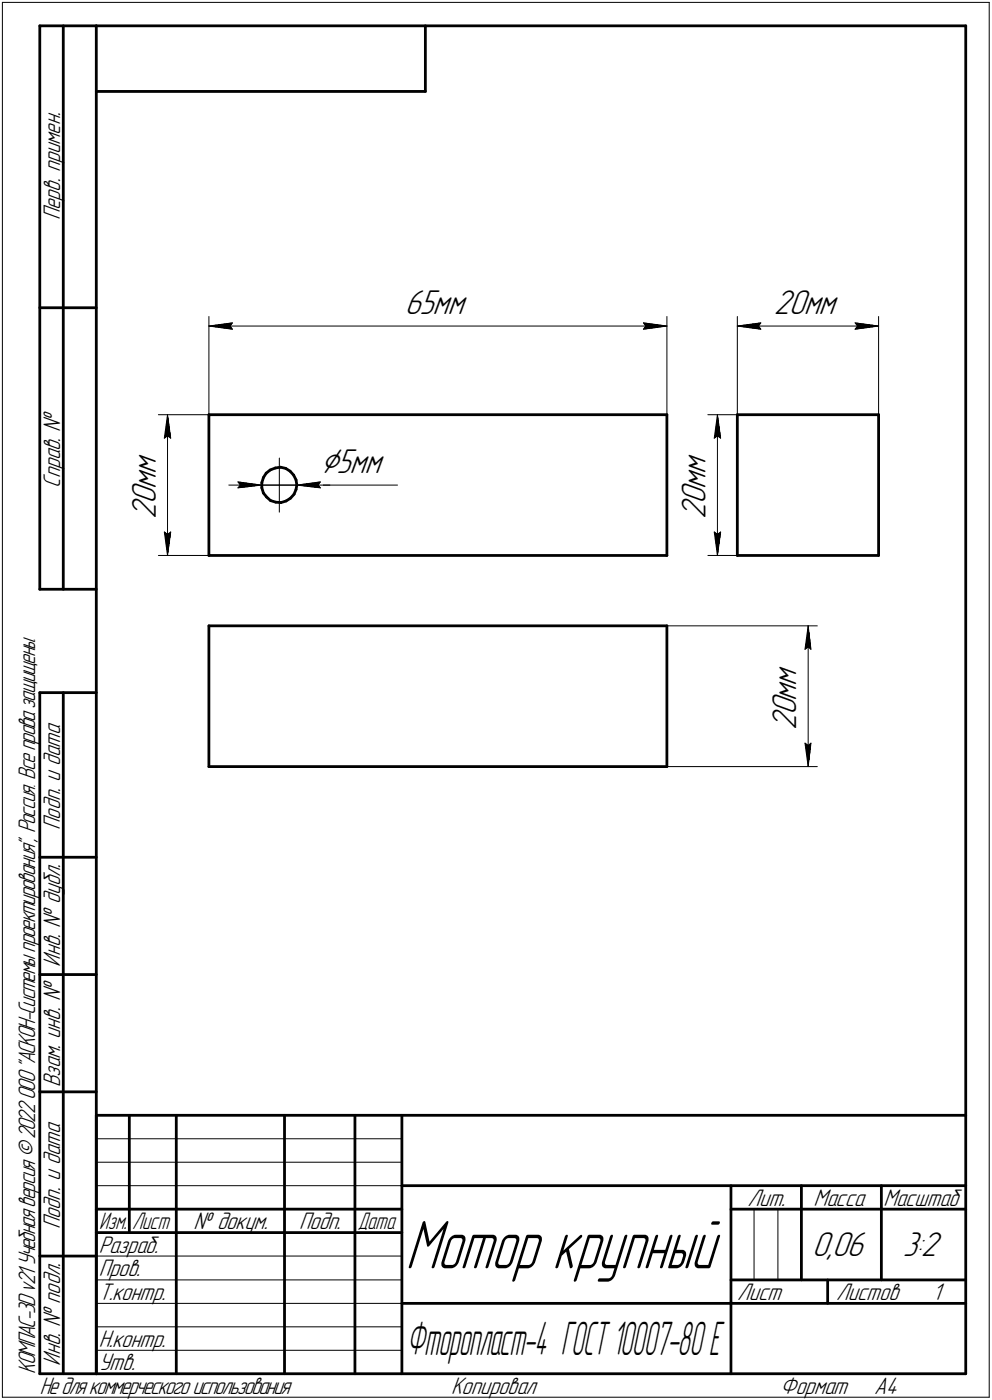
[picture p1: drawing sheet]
<svg xmlns="http://www.w3.org/2000/svg" width="211mm" height="298mm" viewBox="0 0 211 298" stroke-linecap="round" stroke-linejoin="round" font-family="sans-serif">
<g fill="none" stroke="#000" stroke-width=".59">
<path d="M8.5 5.5v120zM8.5 5.5h12zM13.5 5.5v120zM20.5 5.5v287zM20.5 5.5h185zM20.5 19.5h70zM90.5 5.5v14zM205.5 5.5v287zM8.5 65.5h12zM44.4 88.3v30zM44.4 88.3h97.5zM58.6 99.7l1.1-.2z"/>
<path d="M59.7 99.5l1.1 .2zM60.8 99.7l.9 .6zM141.9 88.3v30zM156.9 88.3h30zM156.9 88.3v30zM186.9 88.3v30zM44.4 118.3h97.5zM55.7 102.8v1.1zM55.7 103.9l.3 1.1zM56 101.7l-.3 1.1zM56 105l.7 .8zM56.6 100.8l.9-.7z"/>
<path d="M56.6 100.8l-.6 .9zM56.7 105.8l.9 .8zM57.5 100.1l1.1-.4zM57.6 106.6l1.1 .3zM58.7 106.9l1.1 .1zM59.8 107l1.1-.3zM60.9 106.7l.9-.6zM61.7 100.3l.8 .9zM62.5 101.2l.5 1zM62.6 105.2l-.8 .9zM63 102.2l.2 1.1zM63 104.2l-.4 1z"/>
<path d="M63.2 103.3l-.2 .9zM156.9 118.3h30zM8.5 125.5h12zM44.4 133.3v29.9zM44.4 133.3h97.5zM141.9 133.3v29.9zM8.5 147.5v145zM8.5 147.5h12zM13.5 147.5v145zM44.4 163.2h97.5zM8.5 182.5h12zM8.5 207.5h12z"/>
<path d="M8.5 232.5h12zM20.5 237.5h185zM20.5 237.5v55zM27.5 237.5v25zM37.5 237.5v55zM60.5 237.5v55zM75.5 237.5v55zM85.5 237.5v55zM20.5 257.5h65zM85.5 252.5h120zM155.5 252.5v40zM155.5 257.5h15z"/>
<path d="M170.5 252.5v20zM170.5 257.5h35zM187.5 252.5v20zM8.5 267.5h12zM20.5 262.5h65zM85.5 277.5h70zM155.5 277.5h50zM155.5 272.5h50zM176.1 272.5v5zM8.5 292.5h12zM20.5 292.5h185z"/>
</g>
<g fill="none" stroke="#000" stroke-width=".21">
<path d="M.5 .5v297zM.5 .5h210zM210.5 .5v297zM44.4 67.4v20.9zM44.4 69.4l5-.7zM44.4 69.4l5 .7zM44.4 69.4h97.5zM48.9 69.4l.5 .7zM49.4 68.7l-.5 .7zM136.9 70.1l5-.7zM136.9 68.7l.5 .7zM136.9 68.7l5 .7z"/>
<path d="M137.4 69.4l-.5 .7zM141.9 67.4v20.9zM156.9 67.4v20.9zM156.9 69.4l5-.7zM156.9 69.4l5 .7zM156.9 69.4h30zM161.4 69.4l.5 .7zM161.9 68.7l-.5 .7zM181.9 70.1l5-.7zM181.9 68.7l.6 .7zM181.9 68.7l5 .7zM182.5 69.4l-.6 .7z"/>
<path d="M186.9 67.4v20.9zM33.7 88.3h10.7zM35 93.3l.6-.5zM35.6 88.3l.7 5zM35.6 92.8l.7 .5zM35.6 88.3l-.6 5zM35.6 88.3v30zM59.4 97.5v5.8zM150.6 88.3h6.3zM152 93.3l.7-.5zM152.7 88.3l.6 5zM152.7 92.8l.6 .5z"/>
<path d="M152.7 88.3l-.7 5zM152.7 88.3v30zM33.7 118.3h10.7zM35 113.3l.6 5zM35 113.3l.6 .5zM35.6 113.8l.7-.5zM36.3 113.3l-.7 5zM48.7 103.3h6.9zM50.6 102.6l5 .7zM50.6 102.6l.5 .7zM50.6 103.9l5-.6zM51.1 103.3l-.5 .6z"/>
<path d="M53.7 103.3h5.7zM55.6 103.3h7.6zM59.4 103.3h5.8zM59.4 103.3v5.8zM63.2 103.3h21.4zM63.2 103.3l5 .6zM63.2 103.3l5-.7zM63.2 103.3h7zM67.6 103.3l.6 .6zM68.2 102.6l-.6 .7zM150.6 118.3h6.3zM152 113.3l.7 5z"/>
<path d="M152 113.3l.7 .5zM152.7 113.8l.6-.5zM153.3 113.3l-.6 5zM141.9 133.3h32zM171.3 138.3l.7-.5zM172 133.3l.6 5zM172 137.8l.6 .5zM172 133.3l-.7 5zM172 133.3v29.9zM171.3 158.2l.7 5zM171.3 158.2l.7 .5zM172 158.7l.6-.5z"/>
<path d="M172.6 158.2l-.6 5zM141.9 163.2h32zM20.5 247.5h65zM20.5 252.5h65zM20.5 242.5h65zM160.4 257.5v15zM165.5 257.5v15zM20.5 267.5h65zM20.5 272.5h65zM20.5 277.5h65zM.5 297.5h210zM20.5 282.5h65z"/>
<path d="M20.5 287.5h65z"/>
</g>
<g fill="#fff" stroke="#fff" stroke-width=".21">
<path d="M86.1 61.3h14.1zM86.1 61.4h14.1zM86.1 61.5h14.1zM86.1 61.6h14.1zM86.1 61.6h14.1zM86.1 61.7h14.1zM86.1 61.8h14.1zM86.1 61.9h14.1zM86.1 62h14.1zM86.1 62.1h14.1zM86.1 62.1h14.1zM86.1 62.2h14.1zM86.1 62.3h14.1zM86.1 62.4h14.1zM86.1 62.5h14.1zM86.1 62.6h14.1zM86.1 62.7h14.1zM86.1 62.7h14.1zM86.1 62.8h14.1zM86.1 62.9h14.1zM86.1 63h14.1zM86.1 63.1h14.1zM86.1 63.2h14.1zM86.1 63.2h14.1zM86.1 63.3h14.1zM86.1 63.4h14.1zM86.1 63.5h14.1zM86.1 63.6h14.1zM86.1 63.7h14.1zM86.1 63.8h14.1zM86.1 63.8h14.1zM86.1 63.9h14.1zM86.1 64h14.1zM86.1 64.1h14.1zM86.1 64.2h14.1zM86.1 64.3h14.1zM86.1 64.3h14.1zM86.1 64.4h14.1zM86.1 64.5h14.1zM86.1 64.6h14.1zM86.1 64.7h14.1zM86.1 64.8h14.1zM86.1 64.9h14.1zM86.1 64.9h14.1zM86.1 65h14.1zM86.1 65.1h14.1zM86.1 65.2h14.1zM86.1 65.3h14.1zM86.1 65.4h14.1zM86.1 65.4h14.1zM86.1 65.5h14.1zM86.1 65.6h14.1zM86.1 65.7h14.1zM86.1 65.8h14.1zM86.1 65.9h14.1zM86.1 66h14.1zM86.1 66h14.1zM86.1 66.1h14.1zM86.1 66.2h14.1zM86.1 66.3h14.1zM86.1 66.4h14.1zM86.1 66.5h14.1zM86.1 66.5h14.1zM86.1 66.6h14.1zM86.1 66.7h14.1zM86.1 66.8h14.1zM86.1 66.9h14.1zM86.1 67h14.1zM86.1 67.1h14.1zM86.1 67.1h14.1zM86.1 67.2h14.1zM86.1 67.3h14.1zM86.1 67.4h14.1zM86.1 67.5h14.1zM86.1 67.6h14.1zM86.1 67.6h14.1zM86.1 67.7h14.1zM86.1 67.8h14.1zM86.1 67.9h14.1zM86.1 68h14.1zM86.1 68.1h14.1zM86.1 68.2h14.1zM86.1 68.2h14.1zM86.1 68.3h14.1z"/>
<path d="M49.4 68.2h.6zM48.8 68.3h1.2zM48.1 68.4h1.9zM47.5 68.5h2.5zM46.9 68.6h3.1zM46.2 68.7h3.8zM46.1 68.7h3.9zM45.9 68.8h4.1zM45.6 68.9h4.4zM45.5 69h4.5zM45.3 69.1h4.7zM45 69.2h5zM44.9 69.3h5.1zM44.7 69.3h5.3zM44.4 69.4h5.6zM44.7 69.5h5.3zM45 69.6h5zM45.1 69.7h4.9zM45.4 69.8h4.6zM45.6 69.8h4.4zM45.8 69.9h4.2zM46.1 70h3.9zM46.2 70.1h3.8zM46.9 70.2h3.1zM47.5 70.3h2.5zM48.1 70.4h1.9zM48.8 70.4h1.2zM49.4 70.5h.6z"/>
<path d="M136.4 68.2h.7zM136.4 68.3h1.3zM136.4 68.4h1.9zM136.4 68.5h2.5zM136.4 68.6h3.1zM136.4 68.7h3.7zM136.4 68.7h4zM136.4 68.8h4.1zM136.4 68.9h4.3zM136.4 69h4.6zM136.4 69.1h4.7zM136.4 69.2h4.9zM136.4 69.3h5.2zM136.4 69.3h5.3zM136.4 69.4h5.5zM136.4 69.5h5.3zM136.4 69.6h5.1zM136.4 69.7h4.9zM136.4 69.8h4.7zM136.4 69.8h4.4zM136.4 69.9h4.2zM136.4 70h4zM136.4 70.1h3.7zM136.4 70.2h3.1zM136.4 70.3h2.5zM136.4 70.4h1.9zM136.4 70.4h1.3zM136.4 70.5h.7z"/>
<path d="M27.5 96h7.1zM27.5 96.1h7.1zM27.5 96.2h7.1zM27.5 96.3h7.1zM27.5 96.4h7.1zM27.5 96.4h7.1zM27.5 96.5h7.1zM27.5 96.6h7.1zM27.5 96.7h7.1zM27.5 96.8h7.1zM27.5 96.9h7.1zM27.5 96.9h7.1zM27.5 97h7.1zM27.5 97.1h7.1zM27.5 97.2h7.1zM27.5 97.3h7.1zM27.5 97.4h7.1zM27.5 97.5h7.1zM27.5 97.5h7.1zM27.5 97.6h7.1zM27.5 97.7h7.1zM27.5 97.8h7.1zM27.5 97.9h7.1zM27.5 98h7.1zM27.5 98h7.1zM27.5 98.1h7.1zM27.5 98.2h7.1zM27.5 98.3h7.1zM27.5 98.4h7.1zM27.5 98.5h7.1zM27.5 98.6h7.1zM27.5 98.6h7.1zM27.5 98.7h7.1zM27.5 98.8h7.1zM27.5 98.9h7.1zM27.5 99h7.1zM27.5 99.1h7.1zM27.5 99.1h7.1zM27.5 99.2h7.1zM27.5 99.3h7.1zM27.5 99.4h7.1zM27.5 99.5h7.1zM27.5 99.6h7.1zM27.5 99.7h7.1zM27.5 99.7h7.1zM27.5 99.8h7.1zM27.5 99.9h7.1zM27.5 100h7.1zM27.5 100.1h7.1zM27.5 100.2h7.1zM27.5 100.2h7.1zM27.5 100.3h7.1zM27.5 100.4h7.1zM27.5 100.5h7.1zM27.5 100.6h7.1zM27.5 100.7h7.1zM27.5 100.8h7.1zM27.5 100.8h7.1zM27.5 100.9h7.1zM27.5 101h7.1zM27.5 101.1h7.1zM27.5 101.2h7.1zM27.5 101.3h7.1zM27.5 101.3h7.1zM27.5 101.4h7.1zM27.5 101.5h7.1zM27.5 101.6h7.1zM27.5 101.7h7.1zM27.5 101.8h7.1zM27.5 101.9h7.1zM27.5 101.9h7.1zM27.5 102h7.1zM27.5 102.1h7.1zM27.5 102.2h7.1zM27.5 102.3h7.1zM27.5 102.4h7.1zM27.5 102.4h7.1zM27.5 102.5h7.1zM27.5 102.6h7.1zM27.5 102.7h7.1zM27.5 102.8h7.1zM27.5 102.9h7.1zM27.5 103h7.1zM27.5 103h7.1zM27.5 103.1h7.1zM27.5 103.2h7.1zM27.5 103.3h7.1zM27.5 103.4h7.1zM27.5 103.5h7.1zM27.5 103.5h7.1zM27.5 103.6h7.1zM27.5 103.7h7.1zM27.5 103.8h7.1zM27.5 103.9h7.1zM27.5 104h7.1zM27.5 104.1h7.1zM27.5 104.1h7.1zM27.5 104.2h7.1zM27.5 104.3h7.1zM27.5 104.4h7.1zM27.5 104.5h7.1zM27.5 104.6h7.1zM27.5 104.6h7.1zM27.5 104.7h7.1zM27.5 104.8h7.1zM27.5 104.9h7.1zM27.5 105h7.1zM27.5 105.1h7.1zM27.5 105.2h7.1zM27.5 105.2h7.1zM27.5 105.3h7.1zM27.5 105.4h7.1zM27.5 105.5h7.1zM27.5 105.6h7.1zM27.5 105.7h7.1zM27.5 105.7h7.1zM27.5 105.8h7.1zM27.5 105.9h7.1zM27.5 106h7.1zM27.5 106.1h7.1zM27.5 106.2h7.1zM27.5 106.3h7.1zM27.5 106.3h7.1zM27.5 106.4h7.1zM27.5 106.5h7.1zM27.5 106.6h7.1zM27.5 106.7h7.1zM27.5 106.8h7.1zM27.5 106.8h7.1zM27.5 106.9h7.1zM27.5 107h7.1zM27.5 107.1h7.1zM27.5 107.2h7.1zM27.5 107.3h7.1zM27.5 107.4h7.1zM27.5 107.4h7.1zM27.5 107.5h7.1zM27.5 107.6h7.1zM27.5 107.7h7.1zM27.5 107.8h7.1zM27.5 107.9h7.1zM27.5 107.9h7.1zM27.5 108h7.1zM27.5 108.1h7.1zM27.5 108.2h7.1zM27.5 108.3h7.1zM27.5 108.4h7.1zM27.5 108.5h7.1zM27.5 108.5h7.1zM27.5 108.6h7.1zM27.5 108.7h7.1zM27.5 108.8h7.1zM27.5 108.9h7.1zM27.5 109h7.1zM27.5 109.1h7.1zM27.5 109.1h7.1zM27.5 109.2h7.1zM27.5 109.3h7.1zM27.5 109.4h7.1zM27.5 109.5h7.1zM27.5 109.6h7.1zM27.5 109.6h7.1zM27.5 109.7h7.1zM27.5 109.8h7.1zM27.5 109.9h7.1zM27.5 110h7.1zM27.5 110.1h7.1zM27.5 110.2h7.1zM27.5 110.2h7.1zM27.5 110.3h7.1zM27.5 110.4h7.1z"/>
<path d="M34.5 112.8h2.4zM34.5 112.9h2.4zM34.5 112.9h2.4zM34.5 113h2.4zM34.5 113.1h2.4zM34.5 113.2h2.4zM34.5 113.3h2.4zM34.5 113.4h2.4zM34.5 113.5h2.3zM34.6 113.5h2.2zM34.6 113.6h2.2zM34.6 113.7h2.2zM34.6 113.8h2.2zM34.6 113.9h2.2zM34.6 114h2.2zM34.6 114h2.1zM34.6 114.1h2.1zM34.6 114.2h2.1zM34.7 114.3h2zM34.7 114.4h2zM34.7 114.5h2zM34.7 114.6h2zM34.7 114.6h2zM34.7 114.7h2zM34.7 114.8h2zM34.7 114.9h2zM34.7 115h2zM34.8 115.1h1.9zM34.8 115.1h1.9zM34.8 115.2h1.9zM34.8 115.3h1.8zM34.8 115.4h1.8zM34.8 115.5h1.8zM34.8 115.6h1.8zM34.8 115.7h1.8zM34.8 115.7h1.8zM34.9 115.8h1.7zM34.9 115.9h1.6zM34.9 116h1.6zM34.9 116.1h1.6zM34.9 116.2h1.6zM34.9 116.2h1.6zM34.9 116.3h1.6zM34.9 116.4h1.6zM34.9 116.5h1.5zM35 116.6h1.4zM35 116.7h1.4zM35.1 116.8h1.2zM35.1 116.8h1.2zM35.1 116.9h1.1zM35.1 117h1.1zM35.1 117.1h1.1zM35.2 117.2h1zM35.2 117.3h1zM35.3 117.3h.8zM35.3 117.4h.8zM35.4 117.5h.6zM35.4 117.6h.6zM35.4 117.7h.5zM35.5 117.8h.4zM35.5 117.9h.4zM35.6 117.9h.2zM35.6 118h.2z"/>
<path d="M35.6 88.6h.2zM35.6 88.6h.2zM35.5 88.7h.4zM35.5 88.8h.4zM35.4 88.9h.5zM35.4 89h.6zM35.4 89.1h.6zM35.3 89.2h.8zM35.3 89.2h.8zM35.2 89.3h1zM35.2 89.4h1zM35.1 89.5h1.1zM35.1 89.6h1.1zM35.1 89.7h1.1zM35.1 89.7h1.2zM35.1 89.8h1.2zM35 89.9h1.4zM35 90h1.4zM34.9 90.1h1.5zM34.9 90.2h1.6zM34.9 90.3h1.6zM34.9 90.3h1.6zM34.9 90.4h1.6zM34.9 90.5h1.6zM34.9 90.6h1.6zM34.9 90.7h1.6zM34.9 90.8h1.7zM34.8 90.8h1.8zM34.8 90.9h1.8zM34.8 91h1.8zM34.8 91.1h1.8zM34.8 91.2h1.8zM34.8 91.3h1.8zM34.8 91.4h1.9zM34.8 91.4h1.9zM34.8 91.5h1.9zM34.7 91.6h2zM34.7 91.7h2zM34.7 91.8h2zM34.7 91.9h2zM34.7 91.9h2zM34.7 92h2zM34.7 92.1h2zM34.7 92.2h2zM34.6 92.3h2.1zM34.6 92.4h2.1zM34.6 92.5h2.1zM34.6 92.5h2.2zM34.6 92.6h2.2zM34.6 92.7h2.2zM34.6 92.8h2.2zM34.6 92.9h2.2zM34.6 93h2.2zM34.5 93h2.3zM34.5 93.1h2.4zM34.5 93.2h2.4zM34.5 93.3h2.4zM34.5 93.4h2.4zM34.5 93.5h2.4zM34.5 93.6h2.4zM34.5 93.6h2.4z"/>
<path d="M50.2 102.1h.7zM50.2 102.2h1.3zM50.2 102.3h1.9zM50.2 102.4h2.5zM50.2 102.4h3.1zM50.2 102.5h3.6zM50.2 102.6h3.9zM50.2 102.7h4.1zM50.2 102.8h4.2zM50.2 102.9h4.5zM50.2 103h4.7zM50.2 103h4.8zM50.2 103.1h5.1zM50.2 103.2h5.3zM50.2 103.3h5.4zM50.2 103.4h5.3zM50.2 103.5h5zM50.2 103.5h4.8zM50.2 103.6h4.6zM50.2 103.7h4.3zM50.2 103.8h4.2zM50.2 103.9h3.9zM50.2 104h3.6zM50.2 104.1h3.1zM50.2 104.1h2.5zM50.2 104.2h1.9zM50.2 104.3h1.3zM50.2 104.4h.7z"/>
<path d="M68.1 102.1h.6zM67.5 102.2h1.2zM66.8 102.3h1.9zM66.2 102.4h2.5zM65.6 102.4h3.1zM64.9 102.5h3.8zM64.8 102.6h3.9zM64.6 102.7h4.1zM64.3 102.8h4.4zM64.2 102.9h4.5zM64 103h4.7zM63.8 103h4.9zM63.6 103.1h5.1zM63.4 103.2h5.3zM63.2 103.3h5.5zM63.4 103.4h5.3zM63.7 103.5h5zM63.8 103.5h4.9zM64.1 103.6h4.6zM64.3 103.7h4.4zM64.5 103.8h4.2zM64.8 103.9h3.9zM64.9 104h3.8zM65.6 104.1h3.1zM66.2 104.1h2.5zM66.8 104.2h1.9zM67.5 104.3h1.2zM68.1 104.4h.6z"/>
<path d="M68.2 95h14.3zM68.2 95.1h14.3zM68.2 95.2h14.3zM68.2 95.2h14.3zM68.2 95.3h14.3zM68.2 95.4h14.3zM68.2 95.5h14.3zM68.2 95.6h14.3zM68.2 95.7h14.3zM68.2 95.8h14.3zM68.2 95.8h14.3zM68.2 95.9h14.3zM68.2 96h14.3zM68.2 96.1h14.3zM68.2 96.2h14.3zM68.2 96.3h14.3zM68.2 96.4h14.3zM68.2 96.4h14.3zM68.2 96.5h14.3zM68.2 96.6h14.3zM68.2 96.7h14.3zM68.2 96.8h14.3zM68.2 96.9h14.3zM68.2 96.9h14.3zM68.2 97h14.3zM68.2 97.1h14.3zM68.2 97.2h14.3zM68.2 97.3h14.3zM68.2 97.4h14.3zM68.2 97.5h14.3zM68.2 97.5h14.3zM68.2 97.6h14.3zM68.2 97.7h14.3zM68.2 97.8h14.3zM68.2 97.9h14.3zM68.2 98h14.3zM68.2 98h14.3zM68.2 98.1h14.3zM68.2 98.2h14.3zM68.2 98.3h14.3zM68.2 98.4h14.3zM68.2 98.5h14.3zM68.2 98.6h14.3zM68.2 98.6h14.3zM68.2 98.7h14.3zM68.2 98.8h14.3zM68.2 98.9h14.3zM68.2 99h14.3zM68.2 99.1h14.3zM68.2 99.1h14.3zM68.2 99.2h14.3zM68.2 99.3h14.3zM68.2 99.4h14.3zM68.2 99.5h14.3zM68.2 99.6h14.3zM68.2 99.7h14.3zM68.2 99.7h14.3zM68.2 99.8h14.3zM68.2 99.9h14.3zM68.2 100h14.3zM68.2 100.1h14.3zM68.2 100.2h14.3zM68.2 100.2h14.3zM68.2 100.3h14.3zM68.2 100.4h14.3zM68.2 100.5h14.3zM68.2 100.6h14.3zM68.2 100.7h14.3zM68.2 100.8h14.3zM68.2 100.8h14.3zM68.2 100.9h14.3zM68.2 101h14.3zM68.2 101.1h14.3zM68.2 101.2h14.3zM68.2 101.3h14.3zM68.2 101.3h14.3zM68.2 101.4h14.3zM68.2 101.5h14.3zM68.2 101.6h14.3zM68.2 101.7h14.3zM68.2 101.8h14.3zM68.2 101.9h14.3zM68.2 101.9h14.3zM68.2 102h14.3zM68.2 102.1h14.3zM68.2 102.2h14.3z"/>
<path d="M163.7 141h7.2zM163.7 141.1h7.2zM163.7 141.1h7.2zM163.7 141.2h7.2zM163.7 141.3h7.2zM163.7 141.4h7.2zM163.7 141.5h7.2zM163.7 141.6h7.2zM163.7 141.6h7.2zM163.7 141.7h7.2zM163.7 141.8h7.2zM163.7 141.9h7.2zM163.7 142h7.2zM163.7 142.1h7.2zM163.7 142.2h7.2zM163.7 142.2h7.2zM163.7 142.3h7.2zM163.7 142.4h7.2zM163.7 142.5h7.2zM163.7 142.6h7.2zM163.7 142.7h7.2zM163.7 142.7h7.2zM163.7 142.8h7.2zM163.7 142.9h7.2zM163.7 143h7.2zM163.7 143.1h7.2zM163.7 143.2h7.2zM163.7 143.3h7.2zM163.7 143.3h7.2zM163.7 143.4h7.2zM163.7 143.5h7.2zM163.7 143.6h7.2zM163.7 143.7h7.2zM163.7 143.8h7.2zM163.7 143.8h7.2zM163.7 143.9h7.2zM163.7 144h7.2zM163.7 144.1h7.2zM163.7 144.2h7.2zM163.7 144.3h7.2zM163.7 144.4h7.2zM163.7 144.4h7.2zM163.7 144.5h7.2zM163.7 144.6h7.2zM163.7 144.7h7.2zM163.7 144.8h7.2zM163.7 144.9h7.2zM163.7 144.9h7.2zM163.7 145h7.2zM163.7 145.1h7.2zM163.7 145.2h7.2zM163.7 145.3h7.2zM163.7 145.4h7.2zM163.7 145.5h7.2zM163.7 145.5h7.2zM163.7 145.6h7.2zM163.7 145.7h7.2zM163.7 145.8h7.2zM163.7 145.9h7.2zM163.7 146h7.2zM163.7 146h7.2zM163.7 146.1h7.2zM163.7 146.2h7.2zM163.7 146.3h7.2zM163.7 146.4h7.2zM163.7 146.5h7.2zM163.7 146.6h7.2zM163.7 146.6h7.2zM163.7 146.7h7.2zM163.7 146.8h7.2zM163.7 146.9h7.2zM163.7 147h7.2zM163.7 147.1h7.2zM163.7 147.2h7.2zM163.7 147.2h7.2zM163.7 147.3h7.2zM163.7 147.4h7.2zM163.7 147.5h7.2zM163.7 147.6h7.2zM163.7 147.7h7.2zM163.7 147.7h7.2zM163.7 147.8h7.2zM163.7 147.9h7.2zM163.7 148h7.2zM163.7 148.1h7.2zM163.7 148.2h7.2zM163.7 148.3h7.2zM163.7 148.3h7.2zM163.7 148.4h7.2zM163.7 148.5h7.2zM163.7 148.6h7.2zM163.7 148.7h7.2zM163.7 148.8h7.2zM163.7 148.8h7.2zM163.7 148.9h7.2zM163.7 149h7.2zM163.7 149.1h7.2zM163.7 149.2h7.2zM163.7 149.3h7.2zM163.7 149.4h7.2zM163.7 149.4h7.2zM163.7 149.5h7.2zM163.7 149.6h7.2zM163.7 149.7h7.2zM163.7 149.8h7.2zM163.7 149.9h7.2zM163.7 149.9h7.2zM163.7 150h7.2zM163.7 150.1h7.2zM163.7 150.2h7.2zM163.7 150.3h7.2zM163.7 150.4h7.2zM163.7 150.5h7.2zM163.7 150.5h7.2zM163.7 150.6h7.2zM163.7 150.7h7.2zM163.7 150.8h7.2zM163.7 150.9h7.2zM163.7 151h7.2zM163.7 151h7.2zM163.7 151.1h7.2zM163.7 151.2h7.2zM163.7 151.3h7.2zM163.7 151.4h7.2zM163.7 151.5h7.2zM163.7 151.6h7.2zM163.7 151.6h7.2zM163.7 151.7h7.2zM163.7 151.8h7.2zM163.7 151.9h7.2zM163.7 152h7.2zM163.7 152.1h7.2zM163.7 152.1h7.2zM163.7 152.2h7.2zM163.7 152.3h7.2zM163.7 152.4h7.2zM163.7 152.5h7.2zM163.7 152.6h7.2zM163.7 152.7h7.2zM163.7 152.7h7.2zM163.7 152.8h7.2zM163.7 152.9h7.2zM163.7 153h7.2zM163.7 153.1h7.2zM163.7 153.2h7.2zM163.7 153.2h7.2zM163.7 153.3h7.2zM163.7 153.4h7.2zM163.7 153.5h7.2zM163.7 153.6h7.2zM163.7 153.7h7.2zM163.7 153.8h7.2zM163.7 153.8h7.2zM163.7 153.9h7.2zM163.7 154h7.2zM163.7 154.1h7.2zM163.7 154.2h7.2zM163.7 154.3h7.2zM163.7 154.3h7.2zM163.7 154.4h7.2zM163.7 154.5h7.2zM163.7 154.6h7.2zM163.7 154.7h7.2zM163.7 154.8h7.2zM163.7 154.9h7.2zM163.7 154.9h7.2zM163.7 155h7.2zM163.7 155.1h7.2zM163.7 155.2h7.2zM163.7 155.3h7.2zM163.7 155.4h7.2zM163.7 155.4h7.2z"/>
<path d="M170.7 157.7h2.4zM170.8 157.8h2.3zM170.8 157.9h2.3zM170.8 158h2.3zM170.8 158.1h2.3zM170.8 158.2h2.3zM170.8 158.2h2.3zM170.8 158.3h2.3zM170.9 158.4h2.2zM170.9 158.5h2.2zM170.9 158.6h2.2zM170.9 158.7h2.2zM170.9 158.7h2.2zM170.9 158.8h2.2zM170.9 158.9h2.2zM170.9 159h2.1zM170.9 159.1h2.1zM170.9 159.2h2.1zM170.9 159.3h2.1zM170.9 159.3h2.1zM170.9 159.4h2.1zM170.9 159.5h2.1zM170.9 159.6h2zM171 159.7h1.9zM171 159.8h1.9zM171 159.9h1.9zM171 159.9h1.9zM171 160h1.9zM171 160.1h1.9zM171 160.2h1.9zM171.1 160.3h1.7zM171.1 160.4h1.7zM171.1 160.4h1.7zM171.1 160.5h1.7zM171.1 160.6h1.7zM171.1 160.7h1.7zM171.1 160.8h1.7zM171.2 160.9h1.5zM171.2 161h1.5zM171.2 161h1.5zM171.2 161.1h1.5zM171.2 161.2h1.5zM171.2 161.3h1.5zM171.2 161.4h1.5zM171.2 161.5h1.4zM171.3 161.5h1.3zM171.3 161.6h1.3zM171.4 161.7h1.2zM171.4 161.8h1.2zM171.4 161.9h1.2zM171.4 162h1.1zM171.4 162.1h1.1zM171.5 162.1h.9zM171.5 162.2h.9zM171.6 162.3h.8zM171.6 162.4h.7zM171.7 162.5h.6zM171.7 162.6h.6zM171.7 162.6h.5zM171.8 162.7h.4zM171.8 162.8h.3zM171.9 162.9h.2zM171.9 163h.2z"/>
<path d="M171.9 133.5h.2zM171.9 133.6h.2zM171.8 133.7h.3zM171.8 133.8h.4zM171.7 133.9h.5zM171.7 133.9h.6zM171.7 134h.6zM171.6 134.1h.7zM171.6 134.2h.8zM171.5 134.3h.9zM171.5 134.4h.9zM171.4 134.5h1.1zM171.4 134.5h1.1zM171.4 134.6h1.2zM171.4 134.7h1.2zM171.4 134.8h1.2zM171.3 134.9h1.3zM171.3 135h1.3zM171.2 135h1.4zM171.2 135.1h1.5zM171.2 135.2h1.5zM171.2 135.3h1.5zM171.2 135.4h1.5zM171.2 135.5h1.5zM171.2 135.6h1.5zM171.2 135.6h1.5zM171.1 135.7h1.7zM171.1 135.8h1.7zM171.1 135.9h1.7zM171.1 136h1.7zM171.1 136.1h1.7zM171.1 136.1h1.7zM171.1 136.2h1.7zM171 136.3h1.9zM171 136.4h1.9zM171 136.5h1.9zM171 136.6h1.9zM171 136.7h1.9zM171 136.7h1.9zM171 136.8h1.9zM170.9 136.9h2zM170.9 137h2.1zM170.9 137.1h2.1zM170.9 137.2h2.1zM170.9 137.2h2.1zM170.9 137.3h2.1zM170.9 137.4h2.1zM170.9 137.5h2.1zM170.9 137.6h2.2zM170.9 137.7h2.2zM170.9 137.8h2.2zM170.9 137.8h2.2zM170.9 137.9h2.2zM170.9 138h2.2zM170.9 138.1h2.2zM170.8 138.2h2.3zM170.8 138.3h2.3zM170.8 138.3h2.3zM170.8 138.4h2.3zM170.8 138.5h2.3zM170.8 138.6h2.3zM170.8 138.7h2.3z"/>
<path d="M164.7 61.3h14.5zM164.7 61.4h14.5zM164.7 61.5h14.5zM164.7 61.6h14.5zM164.7 61.6h14.5zM164.7 61.7h14.5zM164.7 61.8h14.5zM164.7 61.9h14.5zM164.7 62h14.5zM164.7 62.1h14.5zM164.7 62.1h14.5zM164.7 62.2h14.5zM164.7 62.3h14.5zM164.7 62.4h14.5zM164.7 62.5h14.5zM164.7 62.6h14.5zM164.7 62.7h14.5zM164.7 62.7h14.5zM164.7 62.8h14.5zM164.7 62.9h14.5zM164.7 63h14.5zM164.7 63.1h14.5zM164.7 63.2h14.5zM164.7 63.2h14.5zM164.7 63.3h14.5zM164.7 63.4h14.5zM164.7 63.5h14.5zM164.7 63.6h14.5zM164.7 63.7h14.5zM164.7 63.8h14.5zM164.7 63.8h14.5zM164.7 63.9h14.5zM164.7 64h14.5zM164.7 64.1h14.5zM164.7 64.2h14.5zM164.7 64.3h14.5zM164.7 64.3h14.5zM164.7 64.4h14.5zM164.7 64.5h14.5zM164.7 64.6h14.5zM164.7 64.7h14.5zM164.7 64.8h14.5zM164.7 64.9h14.5zM164.7 64.9h14.5zM164.7 65h14.5zM164.7 65.1h14.5zM164.7 65.2h14.5zM164.7 65.3h14.5zM164.7 65.4h14.5zM164.7 65.4h14.5zM164.7 65.5h14.5zM164.7 65.6h14.5zM164.7 65.7h14.5zM164.7 65.8h14.5zM164.7 65.9h14.5zM164.7 66h14.5zM164.7 66h14.5zM164.7 66.1h14.5zM164.7 66.2h14.5zM164.7 66.3h14.5zM164.7 66.4h14.5zM164.7 66.5h14.5zM164.7 66.5h14.5zM164.7 66.6h14.5zM164.7 66.7h14.5zM164.7 66.8h14.5zM164.7 66.9h14.5zM164.7 67h14.5zM164.7 67.1h14.5zM164.7 67.1h14.5zM164.7 67.2h14.5zM164.7 67.3h14.5zM164.7 67.4h14.5zM164.7 67.5h14.5zM164.7 67.6h14.5zM164.7 67.6h14.5zM164.7 67.7h14.5zM164.7 67.8h14.5zM164.7 67.9h14.5zM164.7 68h14.5zM164.7 68.1h14.5zM164.7 68.2h14.5zM164.7 68.2h14.5zM164.7 68.3h14.5z"/>
<path d="M161.8 68.2h.6zM161.2 68.3h1.2zM160.5 68.4h1.9zM159.9 68.5h2.5zM159.3 68.6h3.1zM158.7 68.7h3.7zM158.5 68.7h3.9zM158.3 68.8h4.1zM158.1 68.9h4.3zM157.9 69h4.5zM157.7 69.1h4.7zM157.5 69.2h4.9zM157.3 69.3h5.1zM157.1 69.3h5.3zM156.9 69.4h5.5zM157.1 69.5h5.3zM157.4 69.6h5zM157.6 69.7h4.8zM157.8 69.8h4.6zM158.1 69.8h4.3zM158.2 69.9h4.2zM158.5 70h3.9zM158.7 70.1h3.7zM159.3 70.2h3.1zM159.9 70.3h2.5zM160.5 70.4h1.9zM161.2 70.4h1.2zM161.8 70.5h.6z"/>
<path d="M181.4 68.2h.7zM181.4 68.3h1.3zM181.4 68.4h1.9zM181.4 68.5h2.6zM181.4 68.6h3.2zM181.4 68.7h3.8zM181.4 68.7h4zM181.4 68.8h4.2zM181.4 68.9h4.4zM181.4 69h4.6zM181.4 69.1h4.8zM181.4 69.2h5zM181.4 69.3h5.2zM181.4 69.3h5.4zM181.4 69.4h5.5zM181.4 69.5h5.4zM181.4 69.6h5.1zM181.4 69.7h5zM181.4 69.8h4.7zM181.4 69.8h4.4zM181.4 69.9h4.3zM181.4 70h4zM181.4 70.1h3.8zM181.4 70.2h3.2zM181.4 70.3h2.6zM181.4 70.4h1.9zM181.4 70.4h1.3zM181.4 70.5h.7z"/>
<path d="M144.5 96h7.1zM144.5 96.1h7.1zM144.5 96.2h7.1zM144.5 96.3h7.1zM144.5 96.4h7.1zM144.5 96.4h7.1zM144.5 96.5h7.1zM144.5 96.6h7.1zM144.5 96.7h7.1zM144.5 96.8h7.1zM144.5 96.9h7.1zM144.5 96.9h7.1zM144.5 97h7.1zM144.5 97.1h7.1zM144.5 97.2h7.1zM144.5 97.3h7.1zM144.5 97.4h7.1zM144.5 97.5h7.1zM144.5 97.5h7.1zM144.5 97.6h7.1zM144.5 97.7h7.1zM144.5 97.8h7.1zM144.5 97.9h7.1zM144.5 98h7.1zM144.5 98h7.1zM144.5 98.1h7.1zM144.5 98.2h7.1zM144.5 98.3h7.1zM144.5 98.4h7.1zM144.5 98.5h7.1zM144.5 98.6h7.1zM144.5 98.6h7.1zM144.5 98.7h7.1zM144.5 98.8h7.1zM144.5 98.9h7.1zM144.5 99h7.1zM144.5 99.1h7.1zM144.5 99.1h7.1zM144.5 99.2h7.1zM144.5 99.3h7.1zM144.5 99.4h7.1zM144.5 99.5h7.1zM144.5 99.6h7.1zM144.5 99.7h7.1zM144.5 99.7h7.1zM144.5 99.8h7.1zM144.5 99.9h7.1zM144.5 100h7.1zM144.5 100.1h7.1zM144.5 100.2h7.1zM144.5 100.2h7.1zM144.5 100.3h7.1zM144.5 100.4h7.1zM144.5 100.5h7.1zM144.5 100.6h7.1zM144.5 100.7h7.1zM144.5 100.8h7.1zM144.5 100.8h7.1zM144.5 100.9h7.1zM144.5 101h7.1zM144.5 101.1h7.1zM144.5 101.2h7.1zM144.5 101.3h7.1zM144.5 101.3h7.1zM144.5 101.4h7.1zM144.5 101.5h7.1zM144.5 101.6h7.1zM144.5 101.7h7.1zM144.5 101.8h7.1zM144.5 101.9h7.1zM144.5 101.9h7.1zM144.5 102h7.1zM144.5 102.1h7.1zM144.5 102.2h7.1zM144.5 102.3h7.1zM144.5 102.4h7.1zM144.5 102.4h7.1zM144.5 102.5h7.1zM144.5 102.6h7.1zM144.5 102.7h7.1zM144.5 102.8h7.1zM144.5 102.9h7.1zM144.5 103h7.1zM144.5 103h7.1zM144.5 103.1h7.1zM144.5 103.2h7.1zM144.5 103.3h7.1zM144.5 103.4h7.1zM144.5 103.5h7.1zM144.5 103.5h7.1zM144.5 103.6h7.1zM144.5 103.7h7.1zM144.5 103.8h7.1zM144.5 103.9h7.1zM144.5 104h7.1zM144.5 104.1h7.1zM144.5 104.1h7.1zM144.5 104.2h7.1zM144.5 104.3h7.1zM144.5 104.4h7.1zM144.5 104.5h7.1zM144.5 104.6h7.1zM144.5 104.6h7.1zM144.5 104.7h7.1zM144.5 104.8h7.1zM144.5 104.9h7.1zM144.5 105h7.1zM144.5 105.1h7.1zM144.5 105.2h7.1zM144.5 105.2h7.1zM144.5 105.3h7.1zM144.5 105.4h7.1zM144.5 105.5h7.1zM144.5 105.6h7.1zM144.5 105.7h7.1zM144.5 105.7h7.1zM144.5 105.8h7.1zM144.5 105.9h7.1zM144.5 106h7.1zM144.5 106.1h7.1zM144.5 106.2h7.1zM144.5 106.3h7.1zM144.5 106.3h7.1zM144.5 106.4h7.1zM144.5 106.5h7.1zM144.5 106.6h7.1zM144.5 106.7h7.1zM144.5 106.8h7.1zM144.5 106.8h7.1zM144.5 106.9h7.1zM144.5 107h7.1zM144.5 107.1h7.1zM144.5 107.2h7.1zM144.5 107.3h7.1zM144.5 107.4h7.1zM144.5 107.4h7.1zM144.5 107.5h7.1zM144.5 107.6h7.1zM144.5 107.7h7.1zM144.5 107.8h7.1zM144.5 107.9h7.1zM144.5 107.9h7.1zM144.5 108h7.1zM144.5 108.1h7.1zM144.5 108.2h7.1zM144.5 108.3h7.1zM144.5 108.4h7.1zM144.5 108.5h7.1zM144.5 108.5h7.1zM144.5 108.6h7.1zM144.5 108.7h7.1zM144.5 108.8h7.1zM144.5 108.9h7.1zM144.5 109h7.1zM144.5 109.1h7.1zM144.5 109.1h7.1zM144.5 109.2h7.1zM144.5 109.3h7.1zM144.5 109.4h7.1zM144.5 109.5h7.1zM144.5 109.6h7.1zM144.5 109.6h7.1zM144.5 109.7h7.1zM144.5 109.8h7.1zM144.5 109.9h7.1zM144.5 110h7.1zM144.5 110.1h7.1zM144.5 110.2h7.1zM144.5 110.2h7.1zM144.5 110.3h7.1zM144.5 110.4h7.1z"/>
<path d="M151.4 112.8h2.4zM151.5 112.9h2.3zM151.5 112.9h2.3zM151.5 113h2.3zM151.5 113.1h2.3zM151.5 113.2h2.3zM151.5 113.3h2.3zM151.5 113.4h2.3zM151.6 113.5h2.2zM151.6 113.5h2.2zM151.6 113.6h2.2zM151.6 113.7h2.2zM151.6 113.8h2.2zM151.6 113.9h2.2zM151.6 114h2.2zM151.6 114h2.2zM151.6 114.1h2.2zM151.6 114.2h2.2zM151.6 114.3h2.1zM151.6 114.4h2.1zM151.6 114.5h2.1zM151.6 114.6h2.1zM151.6 114.6h2.1zM151.7 114.7h2zM151.7 114.8h2zM151.7 114.9h2zM151.7 115h2zM151.7 115.1h1.9zM151.7 115.1h1.9zM151.7 115.2h1.9zM151.8 115.3h1.8zM151.8 115.4h1.8zM151.8 115.5h1.8zM151.8 115.6h1.8zM151.8 115.7h1.8zM151.8 115.7h1.8zM151.8 115.8h1.7zM151.9 115.9h1.6zM151.9 116h1.6zM151.9 116.1h1.6zM151.9 116.2h1.6zM151.9 116.2h1.6zM151.9 116.3h1.6zM151.9 116.4h1.6zM151.9 116.5h1.5zM152 116.6h1.4zM152 116.7h1.4zM152.1 116.8h1.2zM152.1 116.8h1.2zM152.1 116.9h1.1zM152.1 117h1.1zM152.1 117.1h1.1zM152.2 117.2h1zM152.2 117.3h1zM152.3 117.3h.8zM152.3 117.4h.8zM152.4 117.5h.6zM152.4 117.6h.6zM152.4 117.7h.5zM152.5 117.8h.4zM152.5 117.9h.4zM152.6 117.9h.2zM152.6 118h.2z"/>
<path d="M152.6 88.6h.2zM152.6 88.6h.2zM152.5 88.7h.4zM152.5 88.8h.4zM152.4 88.9h.5zM152.4 89h.6zM152.4 89.1h.6zM152.3 89.2h.8zM152.3 89.2h.8zM152.2 89.3h1zM152.2 89.4h1zM152.1 89.5h1.1zM152.1 89.6h1.1zM152.1 89.7h1.1zM152.1 89.7h1.2zM152.1 89.8h1.2zM152 89.9h1.4zM152 90h1.4zM151.9 90.1h1.5zM151.9 90.2h1.6zM151.9 90.3h1.6zM151.9 90.3h1.6zM151.9 90.4h1.6zM151.9 90.5h1.6zM151.9 90.6h1.6zM151.9 90.7h1.6zM151.8 90.8h1.7zM151.8 90.8h1.8zM151.8 90.9h1.8zM151.8 91h1.8zM151.8 91.1h1.8zM151.8 91.2h1.8zM151.8 91.3h1.8zM151.7 91.4h1.9zM151.7 91.4h1.9zM151.7 91.5h1.9zM151.7 91.6h2zM151.7 91.7h2zM151.7 91.8h2zM151.7 91.9h2zM151.6 91.9h2.1zM151.6 92h2.1zM151.6 92.1h2.1zM151.6 92.2h2.1zM151.6 92.3h2.2zM151.6 92.4h2.2zM151.6 92.5h2.2zM151.6 92.5h2.2zM151.6 92.6h2.2zM151.6 92.7h2.2zM151.6 92.8h2.2zM151.6 92.9h2.2zM151.6 93h2.2zM151.6 93h2.2zM151.5 93.1h2.3zM151.5 93.2h2.3zM151.5 93.3h2.3zM151.5 93.4h2.3zM151.5 93.5h2.3zM151.5 93.6h2.3zM151.5 93.6h2.3z"/>
</g>
<g fill="#000" stroke="#000" stroke-width=".21">
<path d="M44.4 69.4h4.5zM45.1 69.5h3.9zM45.7 69.6h3.4zM46.4 69.7h2.8zM47 69.8h2.2zM47.6 69.8h1.7zM48.3 69.9h1.1zM48.9 70h.5z"/>
<path d="M48.9 68.8h.5zM48.3 68.9h1.1zM47.6 69h1.7zM47 69.1h2.2zM46.4 69.2h2.8zM45.7 69.3h3.4zM45.1 69.3h3.9z"/>
<path d="M137 68.8h.6zM137.1 68.9h1.1zM137.2 69h1.7zM137.2 69.1h2.2zM137.2 69.2h2.8zM137.3 69.3h3.4zM137.4 69.3h3.9z"/>
<path d="M137.4 69.4h4.5zM137.4 69.5h3.9zM137.3 69.6h3.4zM137.2 69.7h2.8zM137.2 69.8h2.2zM137.2 69.8h1.7zM137.1 69.9h1.1zM137 70h.6z"/>
<path d="M156.9 69.4h4.5zM157.6 69.5h3.9zM158.2 69.6h3.3zM158.8 69.7h2.8zM159.4 69.8h2.2zM160 69.8h1.7zM160.7 69.9h1.1zM161.3 70h.6z"/>
<path d="M161.3 68.8h.6zM160.7 68.9h1.1zM160 69h1.7zM159.4 69.1h2.2zM158.8 69.2h2.8zM158.2 69.3h3.3zM157.6 69.3h3.9z"/>
<path d="M182 68.8h.6zM182.1 68.9h1.1zM182.2 69h1.7zM182.2 69.1h2.3zM182.3 69.2h2.8zM182.4 69.3h3.4zM182.5 69.3h3.9z"/>
<path d="M182.5 69.4h4.4zM182.5 69.5h3.9zM182.4 69.6h3.4zM182.3 69.7h2.8zM182.2 69.8h2.3zM182.2 69.8h1.7zM182.1 69.9h1.1zM182 70h.6z"/>
<path d="M35.5 89.6h.1zM35.5 89.7h.1zM35.5 89.7h.1zM35.5 89.8h.1zM35.5 89.9h.1zM35.5 90h.1zM35.5 90.1h.1zM35.5 90.2h.1zM35.4 90.3h.2zM35.4 90.3h.2zM35.4 90.4h.2zM35.4 90.5h.2zM35.4 90.6h.2zM35.4 90.7h.2zM35.4 90.8h.2zM35.3 90.8h.3zM35.3 90.9h.3zM35.3 91h.3zM35.3 91.1h.3zM35.3 91.2h.3zM35.3 91.3h.3zM35.3 91.4h.3zM35.2 91.4h.4zM35.2 91.5h.4zM35.2 91.6h.4zM35.2 91.7h.4zM35.2 91.8h.4zM35.2 91.9h.4zM35.2 91.9h.4zM35.2 92h.4zM35.1 92.1h.5zM35.1 92.2h.5zM35.1 92.3h.5zM35.1 92.4h.5zM35.1 92.5h.5zM35.1 92.5h.5zM35.1 92.6h.5zM35.1 92.7h.5zM35.1 92.8h.5zM35.1 92.9h.5zM35.1 93h.4zM35.1 93h.2zM35.1 93.1h.1z"/>
<path d="M35.6 89h.2zM35.6 89.1h.2zM35.6 89.2h.2zM35.6 89.2h.2zM35.6 89.3h.2zM35.6 89.4h.2zM35.6 89.5h.2zM35.6 89.6h.3zM35.6 89.7h.3zM35.6 89.7h.3zM35.6 89.8h.3zM35.6 89.9h.3zM35.6 90h.3zM35.6 90.1h.3zM35.6 90.2h.3zM35.6 90.3h.4zM35.6 90.3h.4zM35.6 90.4h.4zM35.6 90.5h.4zM35.6 90.6h.4zM35.6 90.7h.4zM35.6 90.8h.4zM35.6 90.8h.5zM35.6 90.9h.5zM35.6 91h.5zM35.6 91.1h.5zM35.6 91.2h.5zM35.6 91.3h.5zM35.6 91.4h.5zM35.6 91.4h.6zM35.6 91.5h.6zM35.6 91.6h.6zM35.6 91.7h.6zM35.6 91.8h.6zM35.6 91.9h.6zM35.6 91.9h.6zM35.6 92h.6zM35.6 92.1h.6zM35.6 92.2h.6zM35.6 92.3h.6zM35.6 92.4h.6zM35.6 92.5h.6zM35.6 92.5h.6zM35.6 92.6h.6zM35.6 92.7h.7zM35.6 92.8h.7zM35.8 92.9h.5zM35.9 93h.4zM36 93h.3zM36.2 93.1h.1z"/>
<path d="M152.5 89.6h.2zM152.5 89.7h.2zM152.5 89.7h.2zM152.5 89.8h.2zM152.5 89.9h.2zM152.5 90h.2zM152.5 90.1h.2zM152.5 90.2h.2zM152.4 90.3h.3zM152.4 90.3h.3zM152.4 90.4h.3zM152.4 90.5h.3zM152.4 90.6h.3zM152.4 90.7h.3zM152.4 90.8h.3zM152.3 90.8h.4zM152.3 90.9h.4zM152.3 91h.4zM152.3 91.1h.4zM152.3 91.2h.4zM152.3 91.3h.4zM152.3 91.4h.4zM152.2 91.4h.5zM152.2 91.5h.5zM152.2 91.6h.5zM152.2 91.7h.5zM152.2 91.8h.5zM152.2 91.9h.5zM152.2 91.9h.5zM152.2 92h.5zM152.1 92.1h.6zM152.1 92.2h.6zM152.1 92.3h.6zM152.1 92.4h.6zM152.1 92.5h.6zM152.1 92.5h.6zM152.1 92.6h.6zM152.1 92.7h.6zM152.1 92.8h.6zM152.1 92.9h.5zM152.1 93h.4zM152.1 93h.2zM152.1 93.1h.1z"/>
<path d="M152.7 89h.1zM152.7 89.1h.1zM152.7 89.2h.1zM152.7 89.2h.1zM152.7 89.3h.1zM152.7 89.4h.1zM152.7 89.5h.1zM152.7 89.6h.2zM152.7 89.7h.2zM152.7 89.7h.2zM152.7 89.8h.2zM152.7 89.9h.2zM152.7 90h.2zM152.7 90.1h.2zM152.7 90.2h.2zM152.7 90.3h.3zM152.7 90.3h.3zM152.7 90.4h.3zM152.7 90.5h.3zM152.7 90.6h.3zM152.7 90.7h.3zM152.7 90.8h.3zM152.7 90.8h.4zM152.7 90.9h.4zM152.7 91h.4zM152.7 91.1h.4zM152.7 91.2h.4zM152.7 91.3h.4zM152.7 91.4h.4zM152.7 91.4h.5zM152.7 91.5h.5zM152.7 91.6h.5zM152.7 91.7h.5zM152.7 91.8h.5zM152.7 91.9h.5zM152.7 91.9h.5zM152.7 92h.5zM152.7 92.1h.5zM152.7 92.2h.5zM152.7 92.3h.5zM152.7 92.4h.5zM152.7 92.5h.5zM152.7 92.5h.5zM152.7 92.6h.5zM152.7 92.7h.6zM152.7 92.8h.6zM152.8 92.9h.5zM152.9 93h.4zM153 93h.3zM153.2 93.1h.1z"/>
<path d="M35.1 113.5h.1zM35.1 113.5h.2zM35.1 113.6h.4zM35.1 113.7h.5zM35.1 113.8h.5zM35.1 113.9h.5zM35.1 114h.5zM35.1 114h.5zM35.1 114.1h.5zM35.1 114.2h.5zM35.1 114.3h.5zM35.1 114.4h.5zM35.1 114.5h.5zM35.2 114.6h.4zM35.2 114.6h.4zM35.2 114.7h.4zM35.2 114.8h.4zM35.2 114.9h.4zM35.2 115h.4zM35.2 115.1h.4zM35.2 115.1h.4zM35.3 115.2h.3zM35.3 115.3h.3zM35.3 115.4h.3zM35.3 115.5h.3zM35.3 115.6h.3zM35.3 115.7h.3zM35.3 115.7h.3zM35.4 115.8h.2zM35.4 115.9h.2zM35.4 116h.2zM35.4 116.1h.2zM35.4 116.2h.2zM35.4 116.2h.2zM35.4 116.3h.2zM35.5 116.4h.1zM35.5 116.5h.1zM35.5 116.6h.1zM35.5 116.7h.1zM35.5 116.8h.1zM35.5 116.8h.1zM35.5 116.9h.1zM35.5 117h.1z"/>
<path d="M36.2 113.5h.1zM36 113.5h.3zM35.9 113.6h.4zM35.8 113.7h.5zM35.6 113.8h.7zM35.6 113.9h.7zM35.6 114h.6zM35.6 114h.6zM35.6 114.1h.6zM35.6 114.2h.6zM35.6 114.3h.6zM35.6 114.4h.6zM35.6 114.5h.6zM35.6 114.6h.6zM35.6 114.6h.6zM35.6 114.7h.6zM35.6 114.8h.6zM35.6 114.9h.6zM35.6 115h.6zM35.6 115.1h.6zM35.6 115.1h.6zM35.6 115.2h.5zM35.6 115.3h.5zM35.6 115.4h.5zM35.6 115.5h.5zM35.6 115.6h.5zM35.6 115.7h.5zM35.6 115.7h.5zM35.6 115.8h.4zM35.6 115.9h.4zM35.6 116h.4zM35.6 116.1h.4zM35.6 116.2h.4zM35.6 116.2h.4zM35.6 116.3h.4zM35.6 116.4h.3zM35.6 116.5h.3zM35.6 116.6h.3zM35.6 116.7h.3zM35.6 116.8h.3zM35.6 116.8h.3zM35.6 116.9h.3zM35.6 117h.3zM35.6 117.1h.2zM35.6 117.2h.2zM35.6 117.3h.2zM35.6 117.3h.2zM35.6 117.4h.2zM35.6 117.5h.2zM35.6 117.6h.2z"/>
<path d="M50.7 102.7h.6zM50.8 102.8h1.1zM50.9 102.9h1.7zM50.9 103h2.3zM51 103h2.8zM51.1 103.1h3.3zM51.1 103.2h3.9z"/>
<path d="M51.1 103.3h4.5zM51.1 103.4h3.8zM51.1 103.5h3.2zM51 103.5h2.5zM50.9 103.6h1.9zM50.8 103.7h1.3zM50.7 103.8h.7z"/>
<path d="M63.2 103.3h4.4zM63.9 103.4h3.8zM64.6 103.5h3.2zM65.4 103.5h2.5zM66 103.6h2zM66.8 103.7h1.3zM67.5 103.8h.7z"/>
<path d="M67.6 102.7h.6zM67 102.8h1.1zM66.3 102.9h1.7zM65.7 103h2.2zM65.1 103h2.8zM64.4 103.1h3.4zM63.8 103.2h3.9z"/>
<path d="M152.1 113.5h.1zM152.1 113.5h.2zM152.1 113.6h.4zM152.1 113.7h.5zM152.1 113.8h.6zM152.1 113.9h.6zM152.1 114h.6zM152.1 114h.6zM152.1 114.1h.6zM152.1 114.2h.6zM152.1 114.3h.6zM152.1 114.4h.6zM152.1 114.5h.6zM152.2 114.6h.5zM152.2 114.6h.5zM152.2 114.7h.5zM152.2 114.8h.5zM152.2 114.9h.5zM152.2 115h.5zM152.2 115.1h.5zM152.2 115.1h.5zM152.3 115.2h.4zM152.3 115.3h.4zM152.3 115.4h.4zM152.3 115.5h.4zM152.3 115.6h.4zM152.3 115.7h.4zM152.3 115.7h.4zM152.4 115.8h.3zM152.4 115.9h.3zM152.4 116h.3zM152.4 116.1h.3zM152.4 116.2h.3zM152.4 116.2h.3zM152.4 116.3h.3zM152.5 116.4h.2zM152.5 116.5h.2zM152.5 116.6h.2zM152.5 116.7h.2zM152.5 116.8h.2zM152.5 116.8h.2zM152.5 116.9h.2zM152.5 117h.2z"/>
<path d="M153.2 113.5h.1zM153 113.5h.3zM152.9 113.6h.4zM152.8 113.7h.5zM152.7 113.8h.6zM152.7 113.9h.6zM152.7 114h.5zM152.7 114h.5zM152.7 114.1h.5zM152.7 114.2h.5zM152.7 114.3h.5zM152.7 114.4h.5zM152.7 114.5h.5zM152.7 114.6h.5zM152.7 114.6h.5zM152.7 114.7h.5zM152.7 114.8h.5zM152.7 114.9h.5zM152.7 115h.5zM152.7 115.1h.5zM152.7 115.1h.5zM152.7 115.2h.4zM152.7 115.3h.4zM152.7 115.4h.4zM152.7 115.5h.4zM152.7 115.6h.4zM152.7 115.7h.4zM152.7 115.7h.4zM152.7 115.8h.3zM152.7 115.9h.3zM152.7 116h.3zM152.7 116.1h.3zM152.7 116.2h.3zM152.7 116.2h.3zM152.7 116.3h.3zM152.7 116.4h.2zM152.7 116.5h.2zM152.7 116.6h.2zM152.7 116.7h.2zM152.7 116.8h.2zM152.7 116.8h.2zM152.7 116.9h.2zM152.7 117h.2zM152.7 117.1h.1zM152.7 117.2h.1zM152.7 117.3h.1zM152.7 117.3h.1zM152.7 117.4h.1zM152.7 117.5h.1zM152.7 117.6h.1z"/>
<path d="M171.8 134.5h.2zM171.8 134.6h.2zM171.8 134.7h.2zM171.8 134.8h.2zM171.8 134.9h.2zM171.8 135h.2zM171.8 135h.2zM171.8 135.1h.2zM171.7 135.2h.3zM171.7 135.3h.3zM171.7 135.4h.3zM171.7 135.5h.3zM171.7 135.6h.3zM171.7 135.6h.3zM171.7 135.7h.3zM171.6 135.8h.4zM171.6 135.9h.4zM171.6 136h.4zM171.6 136.1h.4zM171.6 136.1h.4zM171.6 136.2h.4zM171.6 136.3h.4zM171.5 136.4h.5zM171.5 136.5h.5zM171.5 136.6h.5zM171.5 136.7h.5zM171.5 136.7h.5zM171.5 136.8h.5zM171.5 136.9h.5zM171.5 137h.5zM171.4 137.1h.6zM171.4 137.2h.6zM171.4 137.2h.6zM171.4 137.3h.6zM171.4 137.4h.6zM171.4 137.5h.6zM171.4 137.6h.6zM171.4 137.7h.6zM171.4 137.8h.6zM171.4 137.8h.5zM171.4 137.9h.4zM171.4 138h.2zM171.4 138.1h.1z"/>
<path d="M172 134h.1zM172 134.1h.1zM172 134.2h.1zM172 134.3h.1zM172 134.4h.1zM172 134.5h.1zM172 134.5h.1zM172 134.6h.1zM172 134.7h.2zM172 134.8h.2zM172 134.9h.2zM172 135h.2zM172 135h.2zM172 135.1h.2zM172 135.2h.2zM172 135.3h.2zM172 135.4h.2zM172 135.5h.3zM172 135.6h.3zM172 135.6h.3zM172 135.7h.3zM172 135.8h.3zM172 135.9h.3zM172 136h.3zM172 136.1h.3zM172 136.1h.4zM172 136.2h.4zM172 136.3h.4zM172 136.4h.4zM172 136.5h.4zM172 136.6h.4zM172 136.7h.4zM172 136.7h.4zM172 136.8h.4zM172 136.9h.5zM172 137h.5zM172 137.1h.5zM172 137.2h.5zM172 137.2h.5zM172 137.3h.5zM172 137.4h.5zM172 137.5h.5zM172 137.6h.6zM172 137.7h.6zM172 137.8h.6zM172.1 137.8h.5zM172.2 137.9h.4zM172.3 138h.3zM172.4 138.1h.2z"/>
<path d="M171.4 158.4h.1zM171.4 158.5h.2zM171.4 158.6h.4zM171.4 158.7h.5zM171.4 158.7h.6zM171.4 158.8h.6zM171.4 158.9h.6zM171.4 159h.6zM171.4 159.1h.6zM171.4 159.2h.6zM171.4 159.3h.6zM171.4 159.3h.6zM171.4 159.4h.6zM171.5 159.5h.5zM171.5 159.6h.5zM171.5 159.7h.5zM171.5 159.8h.5zM171.5 159.9h.5zM171.5 159.9h.5zM171.5 160h.5zM171.5 160.1h.5zM171.6 160.2h.4zM171.6 160.3h.4zM171.6 160.4h.4zM171.6 160.4h.4zM171.6 160.5h.4zM171.6 160.6h.4zM171.6 160.7h.4zM171.7 160.8h.3zM171.7 160.9h.3zM171.7 161h.3zM171.7 161h.3zM171.7 161.1h.3zM171.7 161.2h.3zM171.7 161.3h.3zM171.8 161.4h.2zM171.8 161.5h.2zM171.8 161.5h.2zM171.8 161.6h.2zM171.8 161.7h.2zM171.8 161.8h.2zM171.8 161.9h.2zM171.8 162h.2z"/>
<path d="M172.4 158.4h.2zM172.3 158.5h.3zM172.2 158.6h.4zM172.1 158.7h.5zM172 158.7h.6zM172 158.8h.6zM172 158.9h.6zM172 159h.5zM172 159.1h.5zM172 159.2h.5zM172 159.3h.5zM172 159.3h.5zM172 159.4h.5zM172 159.5h.5zM172 159.6h.5zM172 159.7h.4zM172 159.8h.4zM172 159.9h.4zM172 159.9h.4zM172 160h.4zM172 160.1h.4zM172 160.2h.4zM172 160.3h.4zM172 160.4h.4zM172 160.4h.3zM172 160.5h.3zM172 160.6h.3zM172 160.7h.3zM172 160.8h.3zM172 160.9h.3zM172 161h.3zM172 161h.3zM172 161.1h.2zM172 161.2h.2zM172 161.3h.2zM172 161.4h.2zM172 161.5h.2zM172 161.5h.2zM172 161.6h.2zM172 161.7h.2zM172 161.8h.2zM172 161.9h.1zM172 162h.1zM172 162.1h.1zM172 162.1h.1zM172 162.2h.1zM172 162.3h.1zM172 162.4h.1zM172 162.5h.1z"/>
</g>
<text font-size="15.3" x="86.3" y="270.1">Мотор крупный</text>
<text font-size="10.5" x="86.6" y="288.5">Фторопласт-4 ГОСТ10007-80Е</text>
<text font-size="8.5" x="68.2" y="100.7">Ç5мм</text>
<g font-size="7.8">
<text x="86.1" y="66.9">65мм</text>
<text x="164.7" y="66.9">20мм</text>
<text x="33.1" y="101" transform="rotate(-90 33.1 101)">м</text>
<text x="150.1" y="101" transform="rotate(-90 150.1 101)">м</text>
<text x="33.1" y="107.4" transform="rotate(-90 33.1 107.4)">0</text>
<text x="33.1" y="104.2" transform="rotate(-90 33.1 104.2)">м</text>
<text x="150.1" y="107.4" transform="rotate(-90 150.1 107.4)">0</text>
<text x="150.1" y="104.2" transform="rotate(-90 150.1 104.2)">м</text>
<text x="33.1" y="110.5" transform="rotate(-90 33.1 110.5)">2</text>
<text x="150.1" y="110.5" transform="rotate(-90 150.1 110.5)">2</text>
<text x="169.4" y="149.2" transform="rotate(-90 169.4 149.2)">м</text>
<text x="169.4" y="146" transform="rotate(-90 169.4 146)">м</text>
<text x="169.4" y="155.5" transform="rotate(-90 169.4 155.5)">2</text>
<text x="169.4" y="152.4" transform="rotate(-90 169.4 152.4)">0</text>
<text x="172.8" y="267.5">0,06</text>
<text x="192.1" y="267.5">3:2</text>
</g>
<g font-size="5.4">
<text x="12.8" y="46.9" transform="rotate(-90 12.8 46.9)">Перв. примен.</text>
<text x="12.8" y="103.8" transform="rotate(-90 12.8 103.8)">Справ. №</text>
<text x="12.8" y="176.7" transform="rotate(-90 12.8 176.7)">Подп. и дата</text>
<text x="12.8" y="205.8" transform="rotate(-90 12.8 205.8)">Инв. № дубл.</text>
<text x="12.8" y="231.6" transform="rotate(-90 12.8 231.6)">Взам. инв. №</text>
<text x="159.1" y="256.8">Лит.</text>
<text x="173.1" y="256.8">Масса</text>
<text x="188" y="256.8">Масштаб</text>
<text x="12.8" y="261.7" transform="rotate(-90 12.8 261.7)">Подп. и дата</text>
<text x="41.2" y="261.8">№ докум.</text>
<text x="63.6" y="261.8">Подп.</text>
<text x="21" y="266.8">Разраб.</text>
<text x="21" y="271.8">Пров.</text>
<text x="21" y="276.8">Т.контр.</text>
<text x="156.9" y="276.8">Лист</text>
<text x="177.9" y="276.8">Листов</text>
<text x="198.4" y="276.8">1</text>
<text x="21" y="286.8">Н.контр.</text>
<text x="7.5" y="292.5" transform="rotate(-90 7.5 292.5)">КОМПАС-3Dv21 Учебнаяверсия©2022ООО&quot;АСКОН-Системыпроектирования&quot;, Россия. Всеправазащищены.</text>
<text x="12.8" y="290.8" transform="rotate(-90 12.8 290.8)">Инв. № подл.</text>
<text x="21" y="291.8">Утв.</text>
<text x="8.5" y="296.7">Недлякоммерческогоиспользования</text>
<text x="96" y="296.8">Копировал</text>
<text x="166" y="296.8">Формат</text>
<text x="186" y="296.8">A4</text>
</g>
<g font-size="5.3">
<text x="21.1" y="261.8">Изм.</text>
<text x="28.1" y="261.8">Лист</text>
<text x="76.1" y="261.8">Дата</text>
</g>
</svg>
